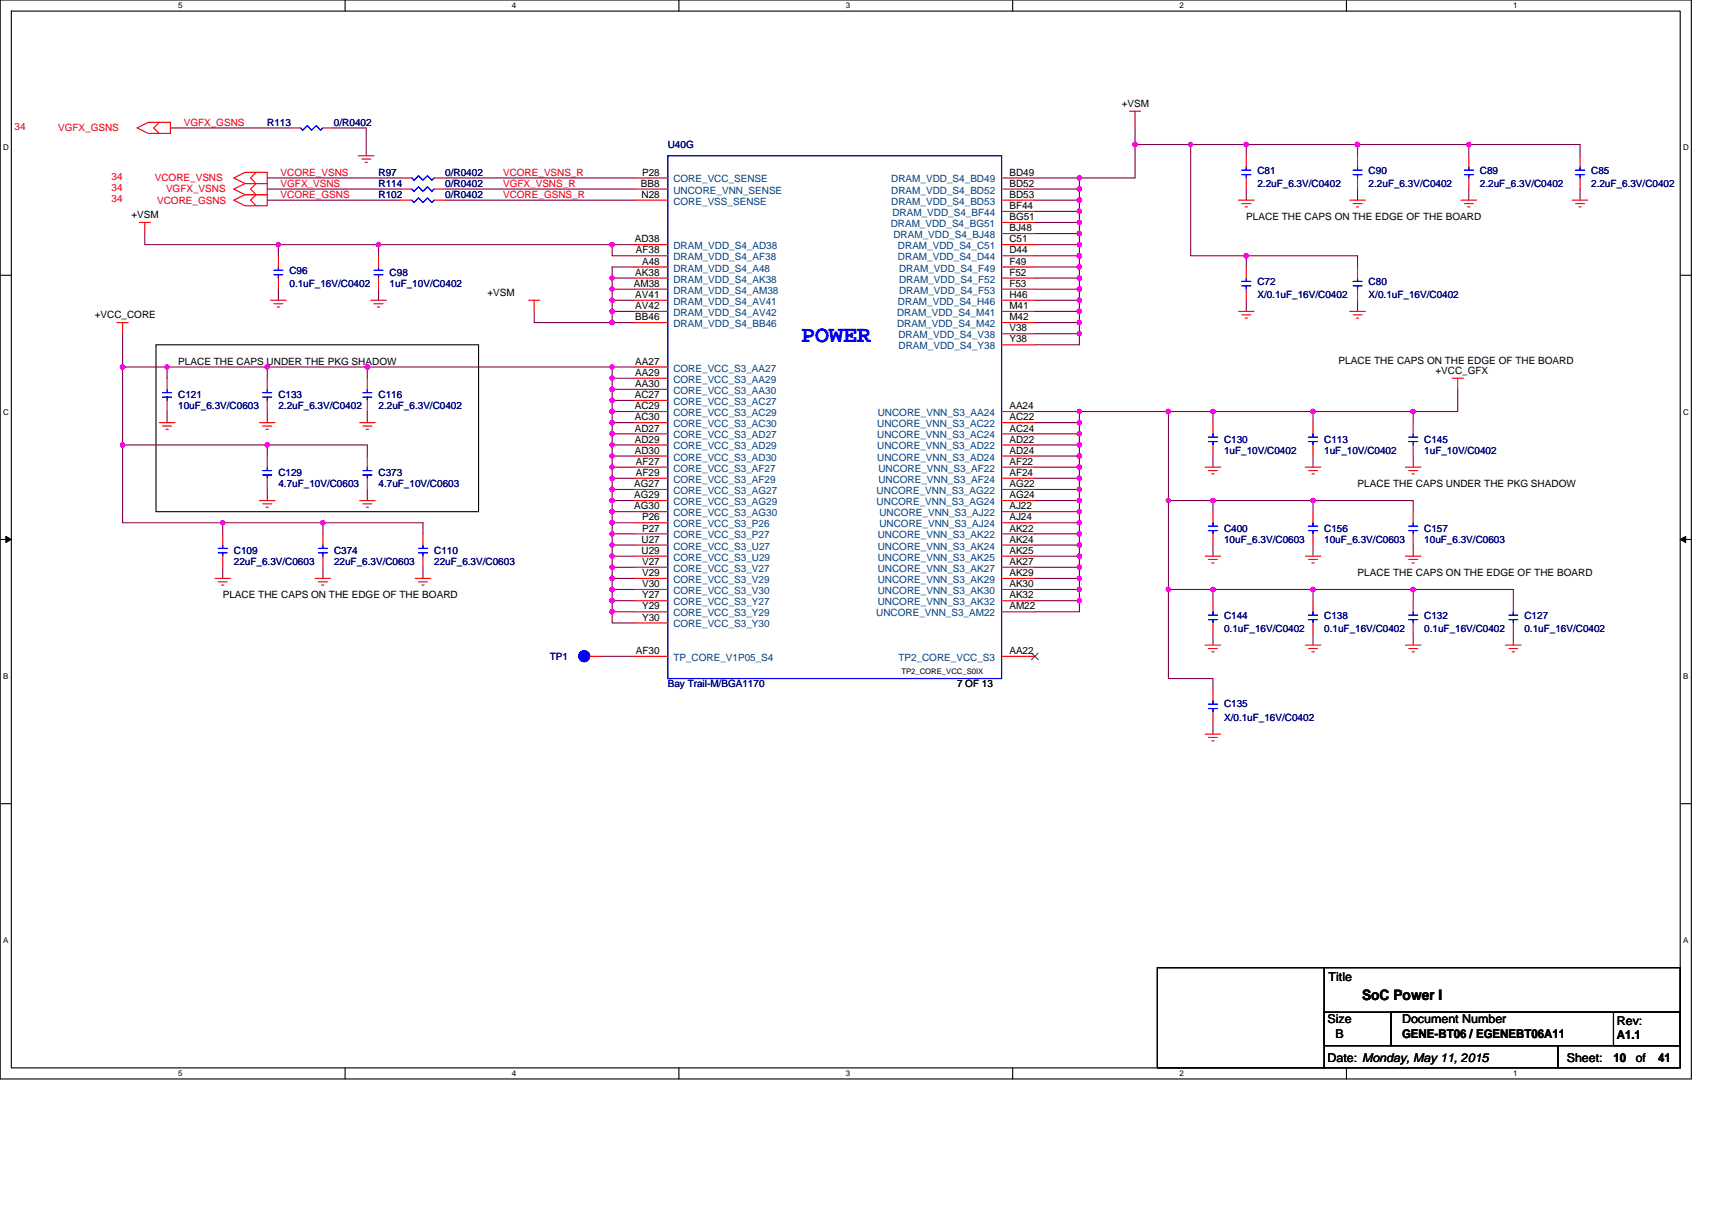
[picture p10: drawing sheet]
<svg xmlns="http://www.w3.org/2000/svg" width="297mm" height="210mm" viewBox="0 0 297 210" stroke-linecap="round" stroke-linejoin="round" font-family="sans-serif">
<path d="M0 0h293.5v187.2h-293.5zM2 1.9h289.5v183.4h-289.5z" fill="none" stroke="#000" stroke-width=".19"/>
<g fill="#fff">
<path d="M30.9 .2h.8v1.6h-.8z"/>
<path d="M30.9 185.5h.8v1.6h-.8z"/>
</g>
<path d="M59.9 0v1.9M59.9 185.3v1.9" fill="none" stroke="#000" stroke-width=".19"/>
<g fill="#fff">
<path d="M88.8 .2h.8v1.6h-.8z"/>
<path d="M88.8 185.5h.8v1.6h-.8z"/>
</g>
<path d="M117.8 0v1.9M117.8 185.3v1.9" fill="none" stroke="#000" stroke-width=".19"/>
<g fill="#fff">
<path d="M146.7 .2h.8v1.6h-.8z"/>
<path d="M146.7 185.5h.8v1.6h-.8z"/>
</g>
<path d="M175.7 0v1.9M175.7 185.3v1.9" fill="none" stroke="#000" stroke-width=".19"/>
<g fill="#fff">
<path d="M204.7 .2h.7v1.6h-.7z"/>
<path d="M204.7 185.5h.7v1.6h-.7z"/>
</g>
<path d="M233.6 0v1.9M233.6 185.3v1.9" fill="none" stroke="#000" stroke-width=".19"/>
<g fill="#fff">
<path d="M262.6 .2h.7v1.6h-.7z"/>
<path d="M262.6 185.5h.7v1.6h-.7z"/>
<path d="M.5 24.8h1v1.6h-1z"/>
<path d="M292 24.8h1v1.6h-1z"/>
<path d="M.5 70.7h1v1.5h-1z"/>
<path d="M292 70.7h1v1.5h-1z"/>
</g>
<path d="M0 47.8h2M291.5 47.8h2" fill="none" stroke="#000" stroke-width=".19"/>
<g fill="#fff">
<path d="M.5 116.5h.9v1.6h-.9z"/>
<path d="M292 116.5h.9v1.6h-.9z"/>
</g>
<path d="M0 93.6h2M291.5 93.6h2" fill="none" stroke="#000" stroke-width=".19"/>
<path d="M1 93.1l1 .5-1 .5zM291.5 93.6l1-.5v1z" fill="#000" stroke="#000" stroke-width=".17"/>
<g fill="#fff">
<path d="M.5 162.4h.9v1.5h-.9z"/>
<path d="M292 162.4h.9v1.5h-.9z"/>
</g>
<path d="M27.1 59.8h55.9v29h-55.9zM0 139.5h2M291.5 139.5h2M200.8 167.9h29v17.4h-29zM229.8 175.7h11.5v5.8h-11.5zM229.8 167.9h61.7v7.8h-61.7zM241.3 175.7h50.2v5.8h-50.2zM279.9 175.7h11.6v5.8h-11.6zM229.8 181.5h40.5v3.8h-40.5zM270.3 181.5h21.2v3.8h-21.2z" fill="none" stroke="#000" stroke-width=".19"/>
<g fill="none" stroke="#800040" stroke-width=".19">
<path d="M29.6 22.2h20.6M46.4 34.7h23.1M46.4 30.9h23.1M46.4 32.8h23.1M58 22.2h5.5v4.8M77.3 30.9h32.8M77.3 34.7h32.8M77.3 32.8h32.8M179.6 30.9h7.7M179.6 32.8h7.7M179.6 34.7h7.7M179.6 36.7h7.7"/>
<path d="M179.6 38.6h7.7M187.3 30.9v1.9M187.3 32.8v1.9M187.3 34.7v2M187.3 36.7v1.9M187.3 38.6v1.9M196.9 25.1v5.8h-9.6M196.9 21.2v3.9M196.9 25.1h9.7M206.6 25.1h9.6M206.6 25.1v19.3h9.6M216.2 32.8v1.9"/>
<path d="M216.2 25.1h19.3M216.2 25.1v1.9M235.5 32.8v1.9M235.5 25.1h19.3M235.5 25.1v1.9M254.8 25.1h19.3v1.9M254.8 32.8v1.9M254.8 25.1v1.9M274.1 32.8v1.9M21.3 57.9v5.8M25.1 40.5v2h23.2M48.3 42.5v1.9"/>
<path d="M48.3 50.2v1.9M48.3 42.5h17.4M65.7 42.5h40.5M65.7 42.5v1.9M65.7 50.2v1.9M92.7 54v2h13.5M106.2 54v2M106.2 50.2v1.9M106.2 48.3v1.9M106.2 56h3.9M106.2 42.5h3.9M106.2 42.5v1.9h3.9"/>
<path d="M106.2 52.1v1.9M106.2 48.3h3.9M106.2 50.2h3.9M106.2 52.1h3.9M106.2 54h3.9M110.1 46.3h-3.9v2M179.6 40.5h7.7M179.6 42.5h7.7M179.6 44.4h7.7M179.6 46.3h7.7M179.6 48.3h7.7M179.6 50.2h7.7"/>
<path d="M179.6 52.1h7.7M179.6 54h7.7M179.6 56h7.7v1.9M179.6 57.9h7.7M187.3 54v2M187.3 46.3v2M187.3 40.5v2M187.3 44.4v1.9M187.3 42.5v1.9M187.3 48.3v1.9M187.3 50.2v1.9M187.3 52.1v1.9"/>
<path d="M187.3 57.9v1.9h-7.7M216.2 52.1v1.9M216.2 44.4v1.9M216.2 44.4h19.3v1.9M235.5 52.1v1.9M21.3 63.7h7.7v1.9M21.3 63.7v13.5M21.3 77.2v13.5h17.3M21.3 77.2h25.1M29 71.4v1.9M29 63.7h17.4v1.9M46.4 63.7h17.3"/>
<path d="M46.4 77.2h17.3v1.9M46.4 71.4v1.9M46.4 77.2v1.9M63.7 63.7h42.5M63.7 63.7v1.9M63.7 71.4v1.9M106.2 77.2v1.9M106.2 65.6v2M106.2 63.7v1.9M106.2 73.3v3.9M106.2 63.7h3.9M106.2 65.6h3.9"/>
<path d="M106.2 67.6h3.9M106.2 69.5h3.9M106.2 71.4h3.9M106.2 73.3h3.9M106.2 75.3h3.9M106.2 77.2h3.9M106.2 79.1h3.9M106.2 79.1v2M106.2 67.6v3.8M106.2 71.4v1.9M179.6 71.4h7.7M179.6 73.3h7.7"/>
<path d="M179.6 75.3h7.7M179.6 77.2h7.7M179.6 79.1h7.7M187.3 71.4v1.9M187.3 73.3v2M187.3 75.3v1.9M187.3 77.2v1.9M187.3 79.1v2M187.3 71.4h15.4M202.7 71.4h7.8M202.7 71.4v15.5M210.5 79.1v2"/>
<path d="M210.5 71.4v1.9M210.5 71.4h17.3v1.9M227.8 79.1v2M227.8 71.4h17.4M245.2 79.1v2M245.2 71.4v1.9M252.9 67.6v3.8h-7.7M38.6 90.7v1.9M38.6 98.4v2M38.6 90.7h17.4M46.4 84.9v2M56 90.7h17.4v1.9"/>
<path d="M56 90.7v1.9M56 98.4v2M63.7 84.9v2M73.4 98.4v2M106.2 90.7v1.9M106.2 81.1v1.9M106.2 96.5v3.9M106.2 81.1h3.9M106.2 83h3.9M106.2 84.9h3.9M106.2 86.9h3.9M106.2 88.8h3.9"/>
<path d="M106.2 90.7h3.9M106.2 92.6h3.9M106.2 94.6h3.9M106.2 96.5h3.9M106.2 98.4h3.9M106.2 94.6v1.9M106.2 83v7.7M106.2 92.6v2M179.6 81.1h7.7M179.6 83h7.7M179.6 98.4h7.7M179.6 96.5h7.7"/>
<path d="M179.6 94.6h7.7M179.6 92.6h7.7M179.6 90.7h7.7M179.6 88.8h7.7M179.6 86.9h7.7M179.6 84.9h7.7M187.3 81.1v1.9M187.3 98.4v2M187.3 96.5v1.9M187.3 94.6v1.9M187.3 92.6v2M187.3 90.7v1.9"/>
<path d="M187.3 88.8v1.9M187.3 86.9v1.9M187.3 84.9v2M187.3 83v1.9M202.7 86.9v15.4M202.7 86.9h7.8v1.9M210.5 94.6v1.9M210.5 86.9h17.3M227.8 86.9h17.4v1.9M227.8 86.9v1.9M227.8 94.6v1.9M245.2 94.6v1.9"/>
<path d="M104.3 113.9h5.8M106.2 100.4h3.9M106.2 102.3h3.9M106.2 104.2h3.9M106.2 106.2h3.9M106.2 100.4v5.8M106.2 106.2v1.9h3.9M179.6 104.2h7.7M179.6 102.3h7.7M179.6 100.4h7.7M187.3 104.2v2h-7.7M187.3 102.3v1.9"/>
<path d="M187.3 100.4v1.9M202.7 102.3v15.5h7.8v1.9M202.7 102.3h7.8M210.5 110v2M210.5 102.3v1.9M210.5 102.3h17.3M227.8 110v2M227.8 102.3v1.9M227.8 102.3h17.4M245.2 110v2M245.2 102.3v1.9M245.2 102.3h17.4v1.9"/>
<path d="M262.6 110v2M210.5 125.5v1.9"/>
</g>
<g fill="#f0f" stroke="#f0f" stroke-width=".19">
<circle cx="216.2" cy="44.4" r=".38"/>
<circle cx="206.6" cy="25.1" r=".38"/>
<circle cx="235.5" cy="25.1" r=".38"/>
<circle cx="216.2" cy="25.1" r=".38"/>
<circle cx="254.8" cy="25.1" r=".38"/>
<circle cx="202.7" cy="102.3" r=".38"/>
<circle cx="227.8" cy="71.4" r=".38"/>
<circle cx="210.4" cy="71.4" r=".38"/>
<circle cx="202.7" cy="86.9" r=".38"/>
<circle cx="202.7" cy="71.4" r=".38"/>
<circle cx="210.4" cy="86.9" r=".38"/>
<circle cx="227.8" cy="86.9" r=".38"/>
<circle cx="210.4" cy="102.3" r=".38"/>
<circle cx="227.8" cy="102.3" r=".38"/>
<circle cx="245.2" cy="102.3" r=".38"/>
<circle cx="245.2" cy="71.4" r=".38"/>
<circle cx="187.3" cy="71.4" r=".38"/>
<circle cx="187.3" cy="54" r=".38"/>
<circle cx="187.3" cy="40.5" r=".38"/>
<circle cx="187.3" cy="44.4" r=".38"/>
<circle cx="187.3" cy="34.7" r=".38"/>
<circle cx="187.3" cy="32.8" r=".38"/>
<circle cx="187.3" cy="36.7" r=".38"/>
<circle cx="187.3" cy="38.6" r=".38"/>
<circle cx="187.3" cy="42.4" r=".38"/>
<circle cx="187.3" cy="50.2" r=".38"/>
<circle cx="187.3" cy="48.2" r=".38"/>
<circle cx="187.3" cy="46.3" r=".38"/>
<circle cx="187.3" cy="52.1" r=".38"/>
<circle cx="187.3" cy="56" r=".38"/>
<circle cx="187.3" cy="57.9" r=".38"/>
<circle cx="187.3" cy="75.3" r=".38"/>
<circle cx="187.3" cy="73.3" r=".38"/>
<circle cx="187.3" cy="77.2" r=".38"/>
<circle cx="187.3" cy="79.1" r=".38"/>
<circle cx="187.3" cy="81.1" r=".38"/>
<circle cx="187.3" cy="104.2" r=".38"/>
<circle cx="187.3" cy="102.3" r=".38"/>
<circle cx="187.3" cy="100.4" r=".38"/>
<circle cx="187.3" cy="98.4" r=".38"/>
<circle cx="187.3" cy="96.5" r=".38"/>
<circle cx="187.3" cy="94.6" r=".38"/>
<circle cx="187.3" cy="92.6" r=".38"/>
<circle cx="187.3" cy="90.7" r=".38"/>
<circle cx="187.3" cy="88.8" r=".38"/>
<circle cx="187.3" cy="86.9" r=".38"/>
<circle cx="187.3" cy="84.9" r=".38"/>
<circle cx="187.3" cy="83" r=".38"/>
<circle cx="187.3" cy="30.9" r=".38"/>
<circle cx="106.2" cy="54" r=".38"/>
<circle cx="21.3" cy="63.7" r=".38"/>
<circle cx="29" cy="63.7" r=".38"/>
<circle cx="46.4" cy="63.7" r=".38"/>
<circle cx="46.4" cy="77.2" r=".38"/>
<circle cx="38.6" cy="90.7" r=".38"/>
<circle cx="56" cy="90.7" r=".38"/>
<circle cx="48.3" cy="42.4" r=".38"/>
<circle cx="106.2" cy="50.2" r=".38"/>
<circle cx="106.2" cy="100.4" r=".38"/>
<circle cx="106.2" cy="92.6" r=".38"/>
<circle cx="106.2" cy="42.4" r=".38"/>
<circle cx="65.7" cy="42.4" r=".38"/>
<circle cx="106.2" cy="63.7" r=".38"/>
<circle cx="106.2" cy="106.2" r=".38"/>
<circle cx="106.2" cy="65.6" r=".38"/>
<circle cx="106.2" cy="67.6" r=".38"/>
<circle cx="106.2" cy="69.5" r=".38"/>
<circle cx="106.2" cy="71.4" r=".38"/>
<circle cx="106.2" cy="73.3" r=".38"/>
<circle cx="106.2" cy="75.3" r=".38"/>
<circle cx="106.2" cy="77.2" r=".38"/>
<circle cx="106.2" cy="79.1" r=".38"/>
<circle cx="106.2" cy="81.1" r=".38"/>
<circle cx="106.2" cy="83" r=".38"/>
<circle cx="106.2" cy="84.9" r=".38"/>
<circle cx="106.2" cy="86.9" r=".38"/>
<circle cx="106.2" cy="88.8" r=".38"/>
<circle cx="106.2" cy="90.7" r=".38"/>
<circle cx="106.2" cy="94.6" r=".38"/>
<circle cx="106.2" cy="96.5" r=".38"/>
<circle cx="106.2" cy="98.4" r=".38"/>
<circle cx="106.2" cy="102.3" r=".38"/>
<circle cx="106.2" cy="104.2" r=".38"/>
<circle cx="63.7" cy="63.7" r=".38"/>
<circle cx="106.2" cy="56" r=".38"/>
<circle cx="106.2" cy="48.2" r=".38"/>
<circle cx="21.3" cy="77.2" r=".38"/>
<circle cx="106.2" cy="52.1" r=".38"/>
<circle cx="196.9" cy="25.1" r=".38"/>
</g>
<g fill="none" stroke="#f00" stroke-width=".19">
<path d="M196 19.3h1.9M196.9 19.3v1.9M23.8 22.2l1.9-1h3.9v2h-3.9zM24.2 38.6h1.9M25.1 38.6v1.9M27.6 21.2l-.9 1 .9 1M40.6 34.7l1.9-.9h3.9v1.9h-3.9zM40.6 30.9l1.9-1h3.9v2h-3.9zM40.6 32.8l1.9-.9h3.9v1.9h-3.9zM44.4 29.9l-.9 1 .9 1-.9 .9 .9 1-.9 .9 .9 1M50.2 22.2h2M56 22.2h2"/>
<path d="M62.2 27h2.7M62.8 27.6h1.5M63.3 28.2h.4M69.5 32.8h2M69.5 30.9h2M69.5 34.7h2M75.3 32.8h2M75.3 30.9h2M75.3 34.7h2M110.1 34.7h5.8M110.1 30.9h5.8M110.1 32.8h5.8"/>
<path d="M173.8 30.9h5.8M173.8 32.8h5.8M173.8 34.7h5.8M173.8 36.7h5.8M173.8 38.6h5.8M214.9 34.7h2.7M215.5 35.3h1.5M216 35.9h.4M216.2 30.9v1.9M216.2 27v2M234.2 34.7h2.7M234.8 35.3h1.5"/>
<path d="M235.3 35.9h.4M235.5 30.9v1.9M235.5 27v2M253.5 34.7h2.7M254.1 35.3h1.5M254.7 35.9h.3M254.8 30.9v1.9M254.8 27v2M272.8 34.7h2.7M273.4 35.3h1.5M274 35.9h.3M274.1 30.9v1.9"/>
<path d="M274.1 27v2M20.3 56h1.9M21.3 56v1.9M46.9 52.1h2.8M47.5 52.7h1.6M48.1 53.3h.4M48.3 48.3v1.9M48.3 44.4v1.9M64.3 52.1h2.7M64.9 52.7h1.5M65.5 53.3h.4M65.7 48.3v1.9"/>
<path d="M65.7 44.4v1.9M91.7 52.1h2M92.7 52.1v1.9M110.1 46.3h5.8M110.1 42.5h5.8M110.1 44.4h5.8M110.1 48.3h5.8M110.1 50.2h5.8M110.1 52.1h5.8M110.1 54h5.8M110.1 56h5.8M173.8 40.5h5.8"/>
<path d="M173.8 42.5h5.8M173.8 44.4h5.8M173.8 46.3h5.8M173.8 48.3h5.8M173.8 50.2h5.8M173.8 52.1h5.8M173.8 54h5.8M173.8 56h5.8M173.8 57.9h5.8M173.8 59.8h5.8M214.9 54h2.7M215.5 54.6h1.5"/>
<path d="M216 55.2h.4M216.2 50.2v1.9M216.2 46.3v2M234.2 54h2.7M234.8 54.6h1.5M235.3 55.2h.4M235.5 50.2v1.9M235.5 46.3v2M27.6 73.3h2.7M28.2 73.9h1.6M28.8 74.5h.4M29 69.5v1.9"/>
<path d="M29 65.6v2M45 73.3h2.7M45.6 73.9h1.5M46.2 74.5h.4M46.4 79.1v2M46.4 69.5v1.9M46.4 65.6v2M62.4 73.3h2.7M63 73.9h1.5M63.5 74.5h.4M63.7 69.5v1.9M63.7 65.6v2"/>
<path d="M63.7 79.1v2M110.1 63.7h5.8M110.1 65.6h5.8M110.1 67.6h5.8M110.1 69.5h5.8M110.1 71.4h5.8M110.1 73.3h5.8M110.1 75.3h5.8M110.1 77.2h5.8M110.1 79.1h5.8M173.8 71.4h5.8M173.8 73.3h5.8"/>
<path d="M173.8 77.2h5.8M173.8 79.1h5.8M173.8 75.3h5.8M210.5 77.2v1.9M210.5 73.3v2M227.8 77.2v1.9M227.8 73.3v2M245.2 77.2v1.9M245.2 73.3v2M251.9 65.6h2M252.9 65.6v2M38.6 96.5v1.9"/>
<path d="M38.6 92.6v2M45 86.9h2.7M45.6 87.4h1.5M46.2 88h.4M46.4 83v1.9M56 96.5v1.9M56 92.6v2M62.4 86.9h2.7M63 87.4h1.5M63.5 88h.4M63.7 83v1.9M73.4 96.5v1.9"/>
<path d="M73.4 92.6v2M110.1 81.1h5.8M110.1 83h5.8M110.1 84.9h5.8M110.1 86.9h5.8M110.1 88.8h5.8M110.1 90.7h5.8M110.1 92.6h5.8M110.1 94.6h5.8M110.1 96.5h5.8M110.1 98.4h5.8M173.8 81.1h5.8"/>
<path d="M173.8 83h5.8M173.8 84.9h5.8M173.8 86.9h5.8M173.8 88.8h5.8M173.8 90.7h5.8M173.8 92.6h5.8M173.8 94.6h5.8M173.8 96.5h5.8M173.8 98.4h5.8M209.1 81.1h2.7M209.1 96.5h2.7M209.7 81.7h1.5"/>
<path d="M209.7 97.1h1.5M210.2 82.2h.4M210.2 97.7h.4M210.5 92.6v2M210.5 88.8v1.9M226.5 81.1h2.7M226.5 96.5h2.7M227.1 81.7h1.5M227.1 97.1h1.5M227.6 82.2h.4M227.6 97.7h.4M227.8 92.6v2"/>
<path d="M227.8 88.8v1.9M243.8 81.1h2.7M243.8 96.5h2.7M244.4 81.7h1.6M244.4 97.1h1.6M245 82.2h.4M245 97.7h.4M245.2 92.6v2M245.2 88.8v1.9M37.3 100.4h2.7M37.9 101h1.5M38.5 101.5h.3"/>
<path d="M54.7 100.4h2.7M55.2 101h1.6M55.8 101.5h.4M72 100.4h2.7M72.6 101h1.6M73.2 101.5h.4M102.3 113.9h2M110.1 113.9h5.8M110.1 100.4h5.8M110.1 102.3h5.8M110.1 104.2h5.8M110.1 106.2h5.8"/>
<path d="M110.1 108.1h5.8M173.8 113.9h5.8M173.8 100.4h5.8M173.8 102.3h5.8M173.8 104.2h5.8M173.8 106.2h5.8M209.1 112h2.7M209.7 112.5h1.5M210.2 113.1h.4M210.5 108.1v1.9M210.5 104.2v2M210.5 119.7v1.9"/>
<path d="M226.5 112h2.7M227.1 112.5h1.5M227.6 113.1h.4M227.8 108.1v1.9M227.8 104.2v2M243.8 112h2.7M244.4 112.5h1.6M245 113.1h.4M245.2 108.1v1.9M245.2 104.2v2M261.2 112h2.7M261.8 112.5h1.5"/>
<path d="M262.4 113.1h.4M262.6 108.1v1.9M262.6 104.2v2M209.1 127.4h2.7M209.7 128h1.5M210.2 128.6h.4M210.5 123.5v2"/>
</g>
<g fill="none" stroke="#00f" stroke-width=".19">
<path d="M52.2 22.2l.3 .4 .8-.8 .8 .8 .8-.8 .7 .8 .4-.4M71.5 34.7l.3 .4 .8-.7 .8 .7 .8-.7 .7 .7 .4-.4M75.3 32.8l-.4 .4-.7-.8-.8 .8-.8-.8-.8 .8-.3-.4M75.3 30.9l-.4 .4-.7-.8-.8 .8-.8-.8-.8 .8-.3-.4M115.9 27h57.9v90.8h-57.9zM215.5 29.5h1.5M215.5 30.3h1.5M216.2 29v.5M216.2 30.3v.6M234.8 29.5h1.5M234.8 30.3h1.5M235.5 29v.5"/>
<path d="M235.5 30.3v.6M254.1 29.5h1.5M254.1 30.3h1.5M254.8 29v.5M254.8 30.3v.6M273.4 29.5h1.5M273.4 30.3h1.5M274.1 29v.5M274.1 30.3v.6M47.5 46.9h1.6M47.5 47.7h1.6M48.3 46.3v.6"/>
<path d="M48.3 47.7v.6M64.9 46.9h1.5M64.9 47.7h1.5M65.7 46.3v.6M65.7 47.7v.6M215.5 48.8h1.5M215.5 49.6h1.5M216.2 48.3v.5M216.2 49.6v.6M234.8 48.8h1.5M234.8 49.6h1.5M235.5 48.3v.5"/>
<path d="M235.5 49.6v.6M28.2 68.1h1.6M28.2 68.9h1.6M29 67.6v.5M29 68.9v.6M45.6 68.1h1.5M45.6 68.9h1.5M46.4 67.6v.5M46.4 68.9v.6M63 68.1h1.5M63 68.9h1.5M63.7 67.6v.5"/>
<path d="M63.7 68.9v.6M209.7 75.9h1.5M209.7 76.6h1.5M210.5 75.3v.6M210.5 76.6v.6M227.1 75.9h1.5M227.1 76.6h1.5M227.8 75.3v.6M227.8 76.6v.6M244.4 75.9h1.6M244.4 76.6h1.6M245.2 75.3v.6"/>
<path d="M245.2 76.6v.6M37.9 95.2h1.5M37.9 95.9h1.5M38.6 94.6v.6M38.6 95.9v.6M45.6 81.7h1.5M45.6 82.4h1.5M46.4 82.4v.6M46.4 81.1v.6M55.2 95.2h1.6M55.2 95.9h1.6M56 94.6v.6"/>
<path d="M56 95.9v.6M63 81.7h1.5M63 82.4h1.5M63.7 82.4v.6M63.7 81.1v.6M72.6 95.2h1.6M72.6 95.9h1.6M73.4 94.6v.6M73.4 95.9v.6M209.7 91.3h1.5M209.7 92.1h1.5M210.5 90.7v.6"/>
<path d="M210.5 92.1v.5M227.1 91.3h1.5M227.1 92.1h1.5M227.8 90.7v.6M227.8 92.1v.5M244.4 91.3h1.6M244.4 92.1h1.6M245.2 90.7v.6M245.2 92.1v.5M209.7 106.7h1.5M209.7 107.5h1.5M210.5 106.2v.5"/>
<path d="M210.5 107.5v.6M227.1 106.7h1.5M227.1 107.5h1.5M227.8 106.2v.5M227.8 107.5v.6M244.4 106.7h1.6M244.4 107.5h1.6M245.2 106.2v.5M245.2 107.5v.6M261.8 106.7h1.5M261.8 107.5h1.5M262.6 106.2v.5"/>
<path d="M262.6 107.5v.6M209.7 122.2h1.5M209.7 123h1.5M210.5 121.6v.6M210.5 123v.5"/>
</g>
<path d="M179 113.3l1.1 1.2M180.1 113.3l-1.1 1.2" fill="none" stroke="#804000" stroke-width=".17"/>
<circle cx="101.4" cy="113.9" r=".95" fill="#00f" stroke="#00f" stroke-width=".19"/>
<text font-size="4" fill="#00f" x="139" y="59.4">POWER</text>
<text font-size="2.5" x="236.3" y="173.5">SoC Power I</text>
<g font-size="2.1">
<text x="230.5" y="170.2">Title</text>
<text x="230.3" y="177.6">Size</text>
<text x="243.3" y="177.6">Document Number</text>
<text x="280.5" y="177.9">Rev:</text>
<text x="230.3" y="184.3">Date: Monday, May 11, 2015</text>
<text x="231.7" y="180.1">B</text>
<text x="243.3" y="180.1">GENE-BT06 / EGENEBT06A11</text>
<text x="271.8" y="184.3">Sheet:</text>
<text x="279.9" y="184.4">10</text>
<text x="280.5" y="180.3">A1.1</text>
<text x="283.8" y="184.3">of</text>
<text x="287.7" y="184.4">41</text>
</g>
<g font-size="1.7" fill="#f00">
<text x="2.5" y="22.6">34</text>
<text x="10.1" y="22.8">VGFX_GSNS</text>
<text x="31.9" y="21.8">VGFX_GSNS</text>
<text x="19.3" y="35.1">34</text>
<text x="19.3" y="33.2">34</text>
<text x="19.3" y="31.3">34</text>
<text x="26.9" y="31.5">VCORE_VSNS</text>
<text x="27.3" y="35.3">VCORE_GSNS</text>
<text x="28.8" y="33.4">VGFX_VSNS</text>
<text x="48.7" y="34.4">VCORE_GSNS</text>
<text x="48.7" y="30.5">VCORE_VSNS</text>
<text x="48.7" y="32.4">VGFX_VSNS</text>
<text x="87.3" y="30.5">VCORE_VSNS_R</text>
<text x="87.3" y="34.4">VCORE_GSNS_R</text>
<text x="87.3" y="32.4">VGFX_VSNS_R</text>
</g>
<g font-size="1.7" fill="#000080">
<text x="46.4" y="21.8">R113</text>
<text x="57.9" y="21.8">0/R0402</text>
<text x="115.9" y="25.7">U40G</text>
<text x="65.7" y="32.4">R114</text>
<text x="65.7" y="30.5">R97</text>
<text x="65.7" y="34.4">R102</text>
<text x="77.3" y="32.4">0/R0402</text>
<text x="77.3" y="34.4">0/R0402</text>
<text x="77.3" y="30.5">0/R0402</text>
<text x="218.2" y="30.1">C81</text>
<text x="218.2" y="32.4">2.2uF_6.3V/C0402</text>
<text x="237.5" y="30.1">C90</text>
<text x="237.5" y="32.4">2.2uF_6.3V/C0402</text>
<text x="256.8" y="30.1">C89</text>
<text x="256.8" y="32.4">2.2uF_6.3V/C0402</text>
<text x="276.1" y="30.1">C85</text>
<text x="276.1" y="32.4">2.2uF_6.3V/C0402</text>
<text x="50.2" y="47.5">C96</text>
<text x="67.6" y="47.9">C98</text>
<text x="50.2" y="49.8">0.1uF_16V/C0402</text>
<text x="67.6" y="49.8">1uF_10V/C0402</text>
<text x="218.2" y="49.4">C72</text>
<text x="218.2" y="51.7">X/0.1uF_16V/C0402</text>
<text x="237.5" y="49.4">C80</text>
<text x="237.5" y="51.7">X/0.1uF_16V/C0402</text>
<text x="30.9" y="69.1">C121</text>
<text x="30.9" y="71">10uF_6.3V/C0603</text>
<text x="48.3" y="69.1">C133</text>
<text x="48.3" y="71">2.2uF_6.3V/C0402</text>
<text x="65.7" y="69.1">C116</text>
<text x="65.7" y="71">2.2uF_6.3V/C0402</text>
<text x="212.4" y="76.8">C130</text>
<text x="229.8" y="76.8">C113</text>
<text x="247.1" y="76.8">C145</text>
<text x="48.3" y="82.6">C129</text>
<text x="65.7" y="82.6">C373</text>
<text x="212.4" y="78.8">1uF_10V/C0402</text>
<text x="229.8" y="78.8">1uF_10V/C0402</text>
<text x="247.1" y="78.8">1uF_10V/C0402</text>
<text x="48.3" y="84.5">4.7uF_10V/C0603</text>
<text x="65.7" y="84.5">4.7uF_10V/C0603</text>
<text x="212.4" y="92.3">C400</text>
<text x="212.4" y="94.2">10uF_6.3V/C0603</text>
<text x="229.8" y="92.3">C156</text>
<text x="229.8" y="94.2">10uF_6.3V/C0603</text>
<text x="247.1" y="92.3">C157</text>
<text x="247.1" y="94.2">10uF_6.3V/C0603</text>
<text x="40.6" y="96.1">C109</text>
<text x="40.6" y="98.1">22uF_6.3V/C0603</text>
<text x="58" y="96.1">C374</text>
<text x="58" y="98.1">22uF_6.3V/C0603</text>
<text x="75.3" y="96.1">C110</text>
<text x="75.3" y="98.1">22uF_6.3V/C0603</text>
<text x="212.4" y="107.3">C144</text>
<text x="229.8" y="107.3">C138</text>
<text x="247.1" y="107.3">C132</text>
<text x="264.5" y="107.3">C127</text>
<text x="212.4" y="109.6">0.1uF_16V/C0402</text>
<text x="229.8" y="109.6">0.1uF_16V/C0402</text>
<text x="247.1" y="109.6">0.1uF_16V/C0402</text>
<text x="264.5" y="109.6">0.1uF_16V/C0402</text>
<text x="95.4" y="114.5">TP1</text>
<text x="115.9" y="119.3">Bay Trail-M/BGA1170</text>
<text x="212.4" y="122.8">C135</text>
<text x="212.4" y="125.1">X/0.1uF_16V/C0402</text>
</g>
<g font-size="1.7">
<text x="194.6" y="18.5">+VSM</text>
<text x="111.2" y="32.4">BB8</text>
<text x="111.3" y="34.3">N28</text>
<text x="111.4" y="30.5">P28</text>
<text x="175.1" y="30.5">BD49</text>
<text x="175.1" y="32.4">BD52</text>
<text x="175.1" y="34.3">BD53</text>
<text x="22.8" y="37.8">+VSM</text>
<text x="175.1" y="36.3">BF44</text>
<text x="175.1" y="38.2">BG51</text>
<text x="175.1" y="40.1">BJ48</text>
<text x="216.2" y="38.2">PLACE THE CAPS ON THE EDGE OF THE BOARD</text>
<text x="110.1" y="42.1">AD38</text>
<text x="110.2" y="47.9">AK38</text>
<text x="110.3" y="44">AF38</text>
<text x="111.4" y="45.9">A48</text>
<text x="175.1" y="45.9">F49</text>
<text x="175.1" y="47.9">F52</text>
<text x="175.1" y="42.1">C51</text>
<text x="175.1" y="44">D44</text>
<text x="84.6" y="51.4">+VSM</text>
<text x="110" y="49.8">AM38</text>
<text x="110.2" y="51.7">AV41</text>
<text x="110.2" y="53.6">AV42</text>
<text x="175.1" y="49.8">F53</text>
<text x="175.1" y="51.7">H46</text>
<text x="175.1" y="53.6">M41</text>
<text x="16.4" y="55.2">+VCC_CORE</text>
<text x="110.2" y="55.6">BB46</text>
<text x="175.1" y="57.5">V38</text>
<text x="175.1" y="55.6">M42</text>
<text x="175.1" y="59.4">Y38</text>
<text x="30.9" y="63.3">PLACE THE CAPS UNDER THE PKG SHADOW</text>
<text x="110.2" y="63.3">AA27</text>
<text x="110.2" y="65.2">AA29</text>
<text x="232.3" y="63.1">PLACE THE CAPS ON THE EDGE OF THE BOARD</text>
<text x="249.1" y="64.9">+VCC_GFX</text>
<text x="110.1" y="69.1">AC27</text>
<text x="110.1" y="71">AC29</text>
<text x="110.2" y="67.2">AA30</text>
<text x="175.1" y="71">AA24</text>
<text x="110.1" y="72.9">AC30</text>
<text x="110.1" y="74.9">AD27</text>
<text x="110.1" y="76.8">AD29</text>
<text x="175.1" y="72.9">AC22</text>
<text x="175.1" y="76.8">AD22</text>
<text x="175.1" y="74.9">AC24</text>
<text x="110.1" y="78.7">AD30</text>
<text x="110.3" y="80.7">AF27</text>
<text x="110.3" y="82.6">AF29</text>
<text x="175.1" y="80.7">AF22</text>
<text x="175.1" y="82.6">AF24</text>
<text x="175.1" y="78.7">AD24</text>
<text x="110" y="84.5">AG27</text>
<text x="110" y="86.5">AG29</text>
<text x="110" y="88.4">AG30</text>
<text x="175.1" y="84.5">AG22</text>
<text x="175.1" y="86.5">AG24</text>
<text x="175.1" y="88.4">AJ22</text>
<text x="235.5" y="84.5">PLACE THE CAPS UNDER THE PKG SHADOW</text>
<text x="111.3" y="94.2">U27</text>
<text x="111.4" y="90.3">P26</text>
<text x="111.4" y="92.2">P27</text>
<text x="175.1" y="92.2">AK22</text>
<text x="175.1" y="94.2">AK24</text>
<text x="175.1" y="90.3">AJ24</text>
<text x="111.3" y="96.1">U29</text>
<text x="111.4" y="98">V27</text>
<text x="111.4" y="100">V29</text>
<text x="111.4" y="101.9">V30</text>
<text x="175.1" y="96.1">AK25</text>
<text x="175.1" y="98">AK27</text>
<text x="175.1" y="100">AK29</text>
<text x="175.1" y="101.9">AK30</text>
<text x="235.5" y="100">PLACE THE CAPS ON THE EDGE OF THE BOARD</text>
<text x="38.6" y="103.8">PLACE THE CAPS ON THE EDGE OF THE BOARD</text>
<text x="111.4" y="103.8">Y27</text>
<text x="111.4" y="105.8">Y29</text>
<text x="111.4" y="107.7">Y30</text>
<text x="175.1" y="103.8">AK32</text>
<text x="175.1" y="105.8">AM22</text>
<text x="110.3" y="113.5">AF30</text>
<text x="175.1" y="113.5">AA22</text>
<text x="166" y="119.3">7 OF 13</text>
</g>
<g font-size="1.7" fill="#004080">
<text x="116.8" y="35.5">CORE_VSS_SENSE</text>
<text x="116.8" y="31.7">CORE_VCC_SENSE</text>
<text x="116.8" y="33.6">UNCORE_VNN_SENSE</text>
<text x="154.6" y="31.7">DRAM_VDD_S4_BD49</text>
<text x="154.6" y="33.6">DRAM_VDD_S4_BD52</text>
<text x="154.6" y="35.5">DRAM_VDD_S4_BD53</text>
<text x="154.5" y="39.4">DRAM_VDD_S4_BG51</text>
<text x="154.8" y="37.5">DRAM_VDD_S4_BF44</text>
<text x="155" y="41.3">DRAM_VDD_S4_BJ48</text>
<text x="116.8" y="47.1">DRAM_VDD_S4_A48</text>
<text x="116.8" y="43.2">DRAM_VDD_S4_AD38</text>
<text x="116.8" y="45.2">DRAM_VDD_S4_AF38</text>
<text x="155.8" y="43.2">DRAM_VDD_S4_C51</text>
<text x="155.8" y="45.2">DRAM_VDD_S4_D44</text>
<text x="156" y="47.1">DRAM_VDD_S4_F49</text>
<text x="116.8" y="49">DRAM_VDD_S4_AK38</text>
<text x="116.8" y="51">DRAM_VDD_S4_AM38</text>
<text x="116.8" y="52.9">DRAM_VDD_S4_AV41</text>
<text x="155.8" y="52.9">DRAM_VDD_S4_H46</text>
<text x="156" y="49">DRAM_VDD_S4_F52</text>
<text x="156" y="51">DRAM_VDD_S4_F53</text>
<text x="116.8" y="54.8">DRAM_VDD_S4_AV42</text>
<text x="116.8" y="56.8">DRAM_VDD_S4_BB46</text>
<text x="155.6" y="54.8">DRAM_VDD_S4_M41</text>
<text x="155.6" y="56.8">DRAM_VDD_S4_M42</text>
<text x="155.9" y="58.7">DRAM_VDD_S4_V38</text>
<text x="116.8" y="64.5">CORE_VCC_S3_AA27</text>
<text x="155.9" y="60.6">DRAM_VDD_S4_Y38</text>
<text x="116.8" y="66.4">CORE_VCC_S3_AA29</text>
<text x="116.8" y="68.3">CORE_VCC_S3_AA30</text>
<text x="116.8" y="70.3">CORE_VCC_S3_AC27</text>
<text x="116.8" y="72.2">CORE_VCC_S3_AC29</text>
<text x="116.8" y="74.1">CORE_VCC_S3_AC30</text>
<text x="116.8" y="76.1">CORE_VCC_S3_AD27</text>
<text x="116.8" y="78">CORE_VCC_S3_AD29</text>
<text x="152.2" y="74.1">UNCORE_VNN_S3_AC22</text>
<text x="152.2" y="78">UNCORE_VNN_S3_AD22</text>
<text x="152.2" y="76.1">UNCORE_VNN_S3_AC24</text>
<text x="152.3" y="72.2">UNCORE_VNN_S3_AA24</text>
<text x="116.8" y="79.9">CORE_VCC_S3_AD30</text>
<text x="116.8" y="81.9">CORE_VCC_S3_AF27</text>
<text x="116.8" y="83.8">CORE_VCC_S3_AF29</text>
<text x="152.2" y="79.9">UNCORE_VNN_S3_AD24</text>
<text x="152.4" y="81.9">UNCORE_VNN_S3_AF22</text>
<text x="152.4" y="83.8">UNCORE_VNN_S3_AF24</text>
<text x="116.8" y="85.7">CORE_VCC_S3_AG27</text>
<text x="116.8" y="87.7">CORE_VCC_S3_AG29</text>
<text x="116.8" y="89.6">CORE_VCC_S3_AG30</text>
<text x="152.1" y="85.7">UNCORE_VNN_S3_AG22</text>
<text x="152.1" y="87.7">UNCORE_VNN_S3_AG24</text>
<text x="152.6" y="89.6">UNCORE_VNN_S3_AJ22</text>
<text x="116.8" y="91.5">CORE_VCC_S3_P26</text>
<text x="116.8" y="93.4">CORE_VCC_S3_P27</text>
<text x="116.8" y="95.4">CORE_VCC_S3_U27</text>
<text x="152.3" y="93.4">UNCORE_VNN_S3_AK22</text>
<text x="152.3" y="95.4">UNCORE_VNN_S3_AK24</text>
<text x="152.6" y="91.5">UNCORE_VNN_S3_AJ24</text>
<text x="116.8" y="97.3">CORE_VCC_S3_U29</text>
<text x="116.8" y="99.2">CORE_VCC_S3_V27</text>
<text x="116.8" y="101.2">CORE_VCC_S3_V29</text>
<text x="152.3" y="97.3">UNCORE_VNN_S3_AK25</text>
<text x="152.3" y="99.2">UNCORE_VNN_S3_AK27</text>
<text x="152.3" y="101.2">UNCORE_VNN_S3_AK29</text>
<text x="116.8" y="103.1">CORE_VCC_S3_V30</text>
<text x="116.8" y="105">CORE_VCC_S3_Y27</text>
<text x="116.8" y="107">CORE_VCC_S3_Y29</text>
<text x="152" y="107">UNCORE_VNN_S3_AM22</text>
<text x="152.3" y="103.1">UNCORE_VNN_S3_AK30</text>
<text x="152.3" y="105">UNCORE_VNN_S3_AK32</text>
<text x="116.8" y="108.9">CORE_VCC_S3_Y30</text>
<text x="116.8" y="114.7">TP_CORE_V1P05_S4</text>
<text x="155.9" y="114.7">TP2_CORE_VCC_S3</text>
</g>
<g font-size="1.4">
<text x="30.9" y="1.5">5</text>
<text x="88.8" y="1.5">4</text>
<text x="146.7" y="1.5">3</text>
<text x="204.7" y="1.5">2</text>
<text x="262.6" y="1.5">1</text>
<text x=".5" y="26.1">D</text>
<text x="292" y="26.1">D</text>
<text x=".5" y="71.9">C</text>
<text x="292" y="71.9">C</text>
<text x=".5" y="117.8">B</text>
<text x="292" y="117.8">B</text>
<text x=".5" y="163.6">A</text>
<text x="292" y="163.6">A</text>
<text x="30.9" y="186.8">5</text>
<text x="88.8" y="186.8">4</text>
<text x="146.7" y="186.8">3</text>
<text x="204.7" y="186.8">2</text>
<text x="262.6" y="186.8">1</text>
</g>
<text font-size="1.3" x="156.4" y="117">TP2_CORE_VCC_S0IX</text>
</svg>
